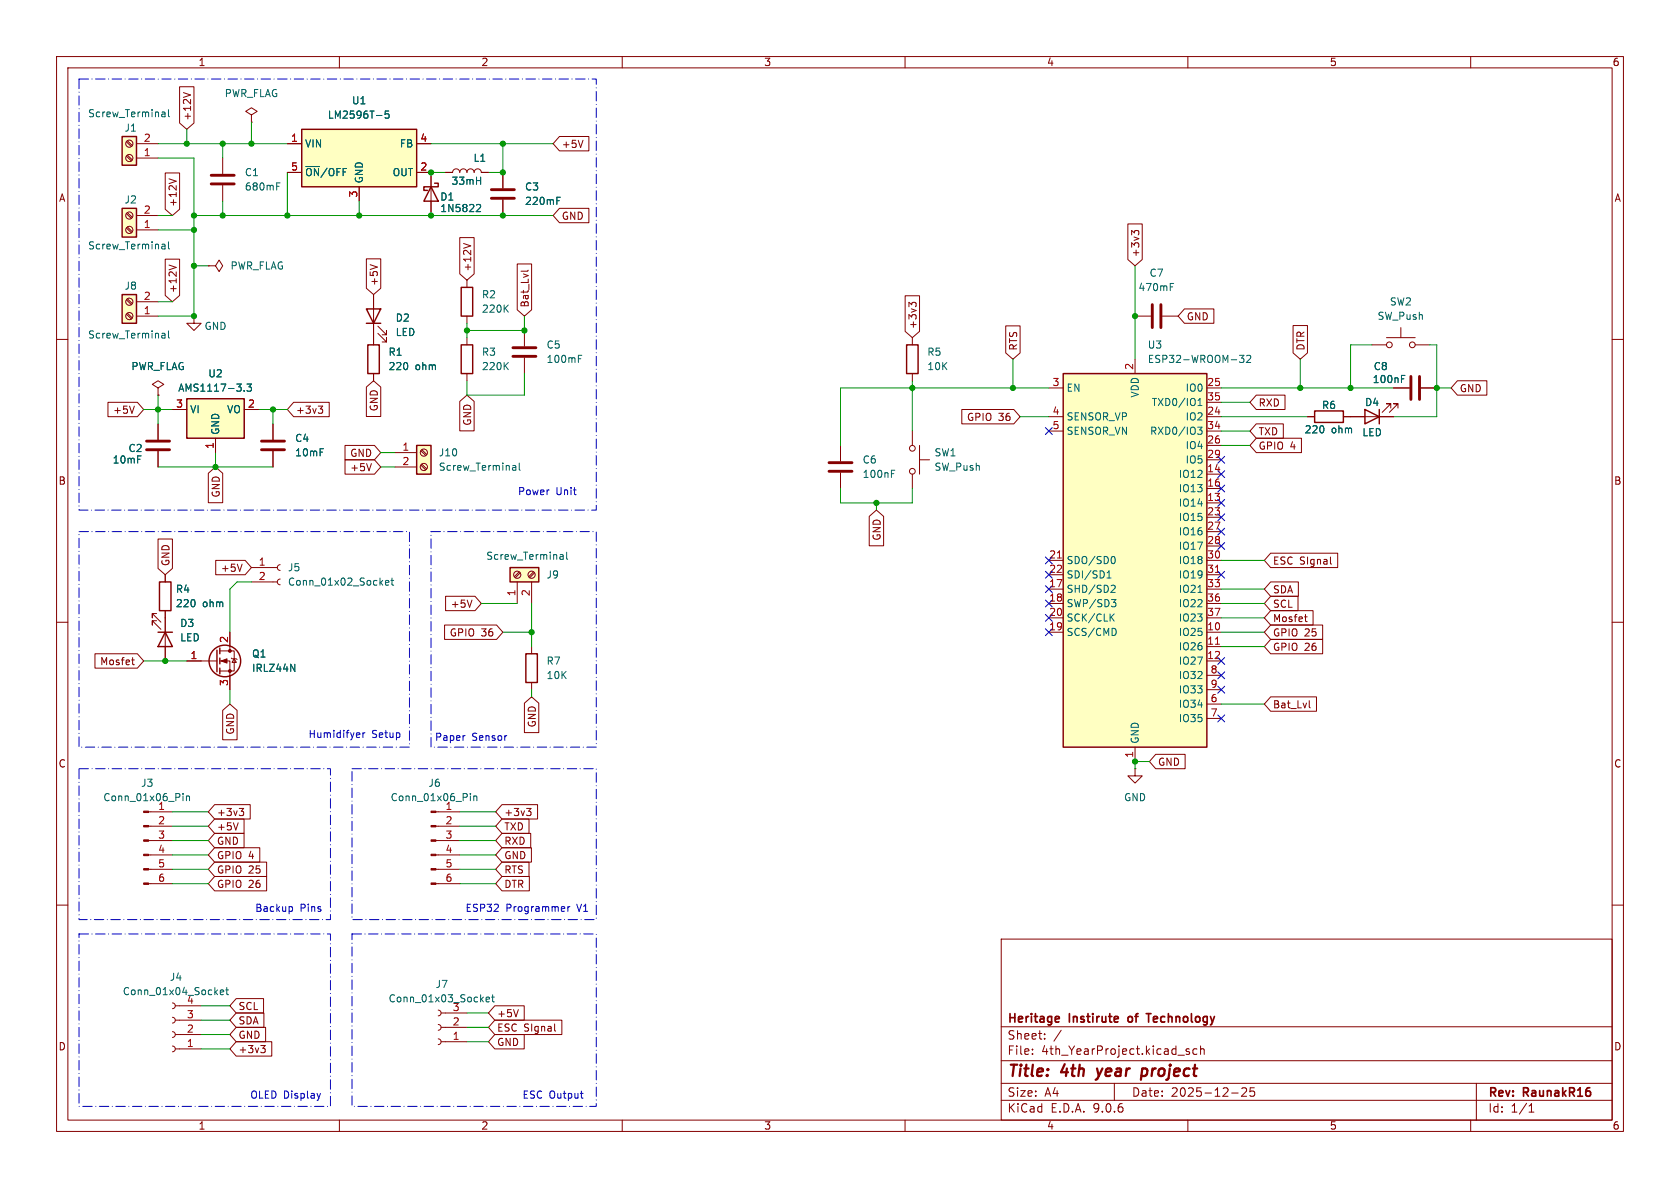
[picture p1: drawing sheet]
<svg xmlns="http://www.w3.org/2000/svg" width="297mm" height="210mm" viewBox="0 0 297 210" stroke-linecap="round" stroke-linejoin="round" font-family="sans-serif">
<g fill="none" stroke="#840000" stroke-width=".18">
<path d="M10 10h277v190h-277zM12 12h273v186h-273zM60 10v2M110 10v2M160 10v2M210 10v2M260 10v2M39.4 27.9v2.8M39.4 32.8v2.8M36.8 47h1.3l.6-1 .7 1-.7 1-.6-1M36.8 47h.1M82.5 49.5v1.3"/>
<path d="M82.5 55.9v1.3M82.5 59.7v1.3M10 60h2M82.5 66v1.3M285 60h2M10 110h2M27.7 108.5h-.8v.7v-.7l1.5 1.5M27.7 109.7h-.8v.8v-.8l1.5 1.6M29.2 109.2v7.6M285 110h2M10 160h2M177 166h108v32h-108z"/>
<path d="M285 160h2M60 198v2M110 198v2M160 198v2M177 194.5h108M177 191.5h108M177 187.5h108M177 181.5h108M182.5 186.3v.1M182.5 185.5v.1M184.7 183.6v.1M184.7 182.8v.1"/>
<path d="M187.6 182.1l-1.3 2M197 191.5v3M210 198v2M210.2 185.5l-.3-.1-.2 .2v.2l.5 .2v.3h-.5M211.6 185.5l-.4-.1-.3 .3v.4l.1 .2h.6M212.2 185.5l.3-.1 .3 .1 .1 .9M212.2 184.9v1.5M217.7 193.2h1.2M219.5 192.4l.6-.1 .2 .1 .1 .3-.9 1.1h.9M221.7 192.3h-.7v.7l.2-.1h.5l.1 .3-.1 .5-.2 .1-.5-.1M260 198v2M261 191.5v6.5"/>
<path d="M270.3 196.6h.9M270.3 195.5l.4-.4v1.5"/>
</g>
<path d="M193.9 188.9l.4 1.3M194 190.7l-.3 .2M201.8 190.1l.2 .1 .6-.1M201.9 189l.2-.1 .6 .1M201.9 188.9l-.2 2" fill="none" stroke="#840000" stroke-width=".4"/>
<path d="M186.8 179.7l.4 .1 .1 .2-.7 .2M199.5 179.8v.7M202.6 179.2h.9M203.1 179.2v1.5M187.2 180.6l-.4 .1" fill="none" stroke="#840000" stroke-width=".3"/>
<path d="M37.3 31h4.1M37.3 32.5h4.1" fill="none" stroke="#840000" stroke-width=".51"/>
<path d="M48.9 32.9h.4M48.9 32.3h.6M89.3 54.5l.6 .7M89.9 53.9l-.8 .7M89.3 64.6l.6 .7M89.9 64.1l-.8 .7" fill="none" stroke="#006464" stroke-width=".18"/>
<path d="M81.5 50.8h2.1v5.1h-2.1zM81.5 61h2.1v5h-2.1zM27.9 111.8h2.6M29.2 111.8l1.3 2.5h-2.6z" fill="none" stroke="#840000" stroke-width=".25"/>
<path d="M21.6 24.1h2.5v5.1h-2.5z" fill="#ffffc2"/>
<path d="M21.6 24.1h2.5v5.1h-2.5z" fill="none" stroke="#840000" stroke-width=".25"/>
<g fill="none" stroke="#840000" stroke-width=".18">
<path d="M22.4 27.6l.8 .8M22.4 25.1l.8 .8M22.5 27.4l.9 .9M22.5 24.9l.9 .8M24.1 27.9h3.8M24.1 25.4h3.8"/>
<circle cx="22.9" cy="25.4" r=".63"/>
<circle cx="22.9" cy="27.9" r=".63"/>
</g>
<path d="M28.6 19.9h.5l.1 .7M29.8 19.4v1.1l.2 .1M28.6 20.6h.6M29.2 20.1l-.6 .1" fill="none" stroke="#006464" stroke-width=".18"/>
<path d="M21.6 36.8h2.5v5.1h-2.5z" fill="#ffffc2"/>
<path d="M21.6 36.8h2.5v5.1h-2.5z" fill="none" stroke="#840000" stroke-width=".25"/>
<g fill="none" stroke="#840000" stroke-width=".18">
<path d="M22.4 37.8l.8 .8M22.5 37.6l.9 .8M24.1 38.1h3.8M22.4 40.3l.8 .8M22.5 40.1l.9 .9M24.1 40.6h3.8"/>
<circle cx="22.9" cy="38.1" r=".63"/>
<circle cx="22.9" cy="40.6" r=".63"/>
</g>
<path d="M28.6 43.2h.5l.1 .8M28.6 44h.6M29.2 43.5l-.6 .1M29.8 42.7v1.1l.2 .2" fill="none" stroke="#006464" stroke-width=".18"/>
<path d="M73.7 78.7h2.5v5.1h-2.5z" fill="#ffffc2"/>
<g fill="none" stroke="#840000" stroke-width=".25">
<path d="M73.7 78.7h2.5v5.1h-2.5zM28.2 102.9h2v5.1h-2zM38.4 114.9v3.8M38.9 114.6v1M38.9 116.3v1M38.9 118.1v1M93 115.6h2v5.1h-2z"/>
<circle cx="39.8" cy="116.8" r="2.79"/>
</g>
<g fill="none" stroke="#840000" stroke-width=".18">
<path d="M88.9 30.5v2.8M88.9 35.3v2.8M74.4 79.7l.9 .8M74.6 79.5l.8 .8M49.5 99.8l-.3 .2-.2 .3 .2 .4 .3 .1M69.8 80h3.9M69.8 82.6h3.9M74.4 82.2l.9 .9M74.6 82l.8 .9M29.2 101.6v1.3M29.2 108v1.2M33 116.8h5.4"/>
<path d="M38.9 115.1h2.5v3.5h-2.5M38.9 116.8h1.7v5.1M40.6 111.8v3.3M40.9 116.3l.1 .2h.8l.1 .1M41.4 116.5l.4 .6h-.8zM44.4 100.3h4.6M44.4 102.9h4.6M49.5 102.4l-.3 .1-.2 .4 .2 .3 .3 .2M94 114.3v1.3M94 120.7v1.2M26.3 143.5h4.2M26.3 146.1h4.2"/>
<path d="M26.3 148.6h4.2M26.3 151.1h4.2M26.3 153.7h4.2M26.3 156.2h4.2M30.5 179.8l.3 .2 .2 .3-.2 .4-.3 .1M30.5 177.3l.3 .1 .2 .4-.2 .4-.3 .1M31 177.8h4.6M30.5 184.9l.3 .2 .2 .3-.2 .4-.3 .1M30.5 182.4l.3 .1 .2 .4-.2 .3-.3 .2M31 185.4h4.6M31 182.9h4.6M31 180.3h4.6"/>
<circle cx="74.9" cy="82.5" r=".63"/>
<circle cx="74.9" cy="80" r=".63"/>
</g>
<g fill="none" stroke="#006464" stroke-width=".18">
<path d="M98.4 35.5h.5M98.4 34.9h.7M90.6 82.3h.5l.1 .8M90.6 83.1h.6M91.2 82.6l-.6 .1M91.8 81.9v1l.2 .2M51.4 117.4l.7 1.3v-1.3M68.1 103l.7-.1-.1-.2-.4-.1-.2 .2 .1 .6h.5M69.1 102.6h.5M69.3 102.2v1.1l.3 .1M32.4 140.3v.1M32.4 140.7v.8"/>
<path d="M33 140.7v.8M33 140.8l.1-.1 .3 .1 .1 .7M38.9 175.4l.7-.1-.1-.2-.4-.1-.2 .2 .1 .6h.5M39.9 175h.5M40.1 174.6v1.1l.3 .1"/>
</g>
<g fill="#840000" stroke="#840000" stroke-width=".18">
<path d="M39.1 116.8l1-.3v.7z"/>
<path d="M25.4 143.4h.9v.2h-.9z"/>
<path d="M25.4 145.9h.9v.3h-.9z"/>
<path d="M25.4 148.5h.9v.2h-.9z"/>
<path d="M25.4 151h.9v.3h-.9z"/>
<path d="M25.4 153.5h.9v.3h-.9z"/>
<path d="M25.4 156.1h.9v.2h-.9z"/>
<circle cx="40.6" cy="115.1" r=".25"/>
<circle cx="40.6" cy="118.6" r=".25"/>
</g>
<path d="M86.9 33.5h4M86.9 35.1h4" fill="none" stroke="#840000" stroke-width=".51"/>
<path d="M90.2 100.3h5v2.6h-5z" fill="#ffffc2"/>
<path d="M90.2 100.3h5v2.6h-5z" fill="none" stroke="#840000" stroke-width=".25"/>
<g fill="none" stroke="#840000" stroke-width=".18">
<path d="M34.3 55.9v1.3h1.3l-1.3 1.2-1.3-1.2h1.3M34.3 55.9h.1M48.3 74.9v2.8M48.3 79.8v2.8M91.4 102.9v3.8M91.8 101.1l-.9 .9M91.9 101.3l-.8 .8M94 102.9v3.8M94.3 101.1l-.8 .9M94.5 101.3l-.9 .8M77.5 178.6l.3 .1 .2 .4-.2 .3-.3 .2M78 179.1h4.5"/>
<path d="M77.5 183.6l.3 .2 .2 .4-.2 .3-.3 .2M77.5 181.1l.3 .2 .2 .3-.2 .4-.3 .1M78 184.2h4.5M78 181.6h4.5"/>
<circle cx="91.4" cy="101.6" r=".63"/>
<circle cx="94" cy="101.6" r=".63"/>
</g>
<path d="M56.6 79.3h.6M99 98.1h.5l.1 .8M99 98.8h.6M99.6 98.3l-.6 .2M100.2 97.6v1.1l.2 .2M85.9 176.7l.6-.1v-.3h-.4l-.2 .1 .1 .6h.5M86.9 176.3h.5M87.1 175.8v1.1l.3 .2" fill="none" stroke="#006464" stroke-width=".18"/>
<path d="M46.2 78h4.1M46.2 79.5h4.1" fill="none" stroke="#840000" stroke-width=".51"/>
<path d="M33 70.5h10.2v7h-10.2z" fill="#ffffc2"/>
<path d="M33 70.5h10.2v7h-10.2z" fill="none" stroke="#840000" stroke-width=".25"/>
<path d="M30.5 72.4h2.5M38.1 77.5v2.5M43.2 72.4h2.5" fill="none" stroke="#840000" stroke-width=".18"/>
<path d="M43.2 69v.2M43.7 67.9h.7l-.4 .5 .4 .1v.5l-.2 .2-.5-.2" fill="none" stroke="#006464" stroke-width=".18"/>
<path d="M21.6 52.1h2.5v5.1h-2.5z" fill="#ffffc2"/>
<path d="M21.6 52.1h2.5v5.1h-2.5zM64.8 54.6h2.5l-1.3 2.6zM64.8 57.2h2.5M65 61h2.1v5h-2.1z" fill="none" stroke="#840000" stroke-width=".25"/>
<g fill="none" stroke="#840000" stroke-width=".18">
<path d="M44.4 20.3l1.1-.6-1.1-.6-1 .6 1 .6v1.3M44.4 21.6h.1M22.4 55.5l.8 .9M22.4 53l.8 .8M22.5 55.4l.9 .8M22.5 52.8l.9 .9M24.1 55.9h3.8M24.1 53.3h3.8M66 52.1v8.9M66.8 58.9l1.5 1.6v-.8v.8h-.7M66.8 57.7l1.5 1.5v-.8v.8h-.7M92.7 58.4v2.8"/>
<path d="M27.9 68.6l1.1-.7-1.1-.6-1 .6 1 .7v1.3M27.9 69.9h.1M27.9 74.9v2.8M27.9 79.8v2.8M66 66v1.3M92.7 63.2v2.8M77.1 143.5h4.2M77.1 146.1h4.2M77.1 148.6h4.2M77.1 151.1h4.2M77.1 153.7h4.2M77.1 156.2h4.2"/>
<circle cx="22.9" cy="53.3" r=".63"/>
<circle cx="22.9" cy="55.9" r=".63"/>
</g>
<path d="M28.6 59h.5l.1 .8M28.6 59.7h.6M29.2 59.2l-.6 .1M29.8 58.5v1.1l.2 .2M102.3 63.4h.4M102.3 62.8h.6M83.2 140.3v.1M83.2 140.7v.8M83.8 140.7v.8M83.8 140.8l.1-.1 .3 .1 .1 .7" fill="none" stroke="#006464" stroke-width=".18"/>
<path d="M25.9 78h4.1M25.9 79.5h4.1M90.7 61.5h4M90.7 63h4" fill="none" stroke="#840000" stroke-width=".51"/>
<g fill="#840000" stroke="#840000" stroke-width=".18">
<path d="M76.2 143.4h.9v.2h-.9z"/>
<path d="M76.2 145.9h.9v.3h-.9z"/>
<path d="M76.2 148.5h.9v.2h-.9z"/>
<path d="M76.2 151h.9v.3h-.9z"/>
<path d="M76.2 153.5h.9v.3h-.9z"/>
<path d="M76.2 156.1h.9v.2h-.9z"/>
</g>
<path d="M53.3 22.9h20.4v10.1h-20.4z" fill="#ffffc2"/>
<path d="M53.3 22.9h20.4v10.1h-20.4zM76.2 33l1.3 2.6h-2.6zM76.8 32.4h.7v.6h-2.6v.7h.7" fill="none" stroke="#840000" stroke-width=".25"/>
<path d="M50.8 25.4h2.5M50.8 30.5h2.5M63.5 33v2.6M73.7 25.4h2.5M73.7 30.5h2.5v7.6M78.7 30.5h1.3a.64 .64 0 0 1 .6-.7 .64 .64 0 0 1 .7 .7 .64 .64 0 0 1 .6-.7 .64 .64 0 0 1 .6 .7 .64 .64 0 0 1 .7-.7 .64 .64 0 0 1 .6 .7 .64 .64 0 0 1 .7-.7 .64 .64 0 0 1 .6 .7h1.3M200.7 55.9h2.8M205.5 55.9h2.8" fill="none" stroke="#840000" stroke-width=".18"/>
<path d="M68.7 19.6h-.6v.6l.1-.1 .5 .1 .1 .2-.1 .4-.2 .1-.4-.1M66.6 20.4h.9M84.2 31.9h.8M84.4 36.1l.5 .1 .1 .3-.8 .9h.8M85 31.3v1.3M206.9 50.7h.4M206.9 50.1h.6" fill="none" stroke="#006464" stroke-width=".18"/>
<path d="M203.7 53.8v4.1M205.2 53.8v4.1" fill="none" stroke="#840000" stroke-width=".51"/>
<path d="M188 66h25.4v66.1h-25.4z" fill="#ffffc2"/>
<path d="M160.3 61h2v5h-2zM188 66h25.4v66.1h-25.4zM232.4 72.6h5.1v2.1h-5.1zM241.3 72.4l2.5 1.3-2.5 1.2zM243.8 72.4v2.5" fill="none" stroke="#840000" stroke-width=".25"/>
<g fill="none" stroke="#840000" stroke-width=".18">
<path d="M31.7 15.3h2.6v6.4l-1.3 1.2-1.3-1.2zM32.4 16.4l1.3 .4M29.2 30.6h2.6v6.4l-1.3 1.1-1.3-1.1zM29.9 31.6l1.3 .4M50.8 25.4h2.5M50.8 30.5h2.5M63.5 33v2.6M73.7 25.4h2.5M73.7 30.5h2.5v2.5M76.2 35.6v2.5M78.7 30.5h1.3M85.1 30.5h1.3"/>
<path d="M88.9 30.5v2.8M88.9 35.3v2.8M98.9 36.8h5.2v2.6h-5.2l-1.1-1.3zM98.9 24.1h5.2v2.6h-5.2l-1.1-1.3zM103.1 24.8l-.5 1.3M199.4 39.6h2.5v6.3l-1.2 1.1-1.3-1.1zM29.2 45.8h2.6v6.4l-1.3 1.1-1.3-1.1zM29.9 46.9l1.3 .4M64.8 45.8h2.5v5.2l-1.3 1.1-1.2-1.1zM65.4 46.8l1.3 .4M66 52.1v2.5M66 57.2v3.8"/>
<path d="M81.3 42h2.5v6.4l-1.3 1.1-1.2-1.1zM82 43l1.2 .5M91.4 46.7h2.6v8.1l-1.3 1.1-1.3-1.1zM93.4 47.8l-.2 .1h-1.1M160 52.3h2.6v6.3l-1.3 1.1-1.3-1.1zM161.3 59.7v1.3M162 54v-.3l-.3-.3-.4 .1-.1 .4-.5-.5v.8M177.8 57.6h2.5v4.8l-1.2 1.1-1.3-1.1zM201.3 41.3v-.3l-.2-.3-.4 .1-.2 .4-.4-.5v.8M209.4 54.6h5.2v2.6h-5.2l-1.1-1.3zM228.6 57.5h2.5v4.9l-1.2 1.1-1.3-1.1zM245.1 59.7h5.1"/>
<path d="M247.6 57.9v1.8M19.1 71.1h5.2l1.1 1.3-1.1 1.3h-5.2zM23.7 71.8l-.4 1.3M27.9 69.9h.1M27.9 74.9v2.8M27.9 79.8v2.8M30.5 72.4h2.5M38.1 77.5v2.5M43.2 72.4h2.5M48.3 74.9v2.8M48.3 79.8v2.8M51.9 71.1h6.3v2.6h-6.3l-1.1-1.3z"/>
<path d="M56.3 71.8h.7l-.4 .5 .4 .1v.4l-.2 .3h-.4M61 78.7h5.2l1.1 1.3-1.1 1.3h-5.2zM64.8 68.4l1.2-1.1 1.3 1.1v5.2h-2.5zM66 66v1.3M81.3 71l1.2-1.1 1.3 1.1v5.2h-2.5zM148.6 78.7v2.8M161.3 66v1.3M161.3 76.2v2.5M162.6 78.7v5.1M170 72.4h9.2l1.1 1.3-1.1 1.2h-9.2zM185.4 68.6h2.6M185.4 73.7h2.6"/>
<path d="M185.4 76.2h2.6M200.7 63.5v2.5M213.4 68.6h2.5M213.4 73.7h2.5M213.4 76.2h2.5M213.4 71.1h2.5M213.4 78.7h2.5M222.1 74.9h4.8v2.6h-4.8l-1.1-1.3zM222.1 77.5h8v2.5h-8l-1.1-1.3zM222.1 69.8h5.1v2.6h-5.1l-1.1-1.3zM231.1 73.7h1.3M237.5 73.7h8.9"/>
<path d="M242.6 61h2.5M245.9 72.1v-.7h-.8h.8l-1.6 1.5M246.4 68.6h2.8M247.1 72.1v-.7h-.7h.7l-1.5 1.5M250.2 61h2.5M251.2 68.6h2.8M257.7 67.3h5.2v2.6h-5.2l-1.2-1.3zM27.9 95.3h2.6v5.2l-1.3 1.1-1.3-1.1zM36.8 83.7l1.3-1.1 1.3 1.1v5.2h-2.6zM38.1 99.1h5.2l1.1 1.2-1.1 1.3h-5.2zM42.8 99.7l-.4 1.3M61 81.3h5.2l1.1 1.3-1.1 1.2h-5.2z"/>
<path d="M65.7 82l-.5 1.2M148.6 83.6v2.8M153.7 91.3l1.2-1.1 1.3 1.1v5.2h-2.5zM161.3 83.8v2.6M162.6 81.3h1.7M185.4 99.1h2.6M213.4 99.1h2.5M213.4 81.3h2.5M213.4 83.8h2.5M213.4 86.4h2.5M213.4 88.9h2.5M213.4 91.4h2.5"/>
<path d="M213.4 94h2.5M213.4 96.5h2.5M224.6 97.8h11.9v2.5h-11.9l-1.1-1.2zM235.2 99.5l.2 .2M16.8 115.6h7.5l1.1 1.2-1.1 1.3h-7.5zM23.3 116.7h.4M23.4 117.3l.3 .2M29.2 101.6v1.3M29.2 108v3.8M29.2 114.3v2.5M33 116.8h2.6M40.6 111.8v2.5"/>
<path d="M40.6 119.4v2.5M78.6 110.5h9.2l1.1 1.3-1.1 1.2h-9.2zM78.8 105.4h5.2l1.1 1.3-1.1 1.3h-5.2zM83.4 106.1l-.4 1.3M185.4 101.6h2.6M185.4 104.1h2.6M185.4 106.7h2.6M185.4 109.2h2.6M185.4 111.8h2.6M213.4 101.6h2.5M213.4 104.1h2.5M213.4 106.7h2.5"/>
<path d="M213.4 109.2h2.5M213.4 111.8h2.5M213.4 114.3h2.5M213.4 116.8h2.5M213.4 119.4h2.5M224.6 102.9h4.9v2.5h-4.9l-1.1-1.3zM224.6 107.9h7.5v2.6h-7.5l-1.1-1.3zM224.6 110.5h9.2v2.5h-9.2l-1.1-1.2zM224.6 105.4h4.9v2.6h-4.9l-1.1-1.3zM224.6 113h9.2v2.6h-9.2l-1.1-1.3zM230.6 109h.5M230.8 109.7l.3 .2"/>
<path d="M39.4 125.6l1.2-1.1 1.3 1.1v5.2h-2.5zM92.7 124.3l1.3-1.1 1.3 1.1v5.2h-2.6zM200.7 135.9v1.3h1.2l-1.2 1.2-1.3-1.2h1.3M200.7 135.9h.1M200.7 132.1v2.5M204.3 133.3h5.2v2.6h-5.2l-1.1-1.3zM213.4 121.9h2.5M213.4 124.5h2.5M213.4 127h2.5M224.6 123.2h8.1v2.5h-8.1l-1.1-1.2zM231.5 123.9v1l.1 .2M37.9 149.9h8v2.5h-8l-1.1-1.3z"/>
<path d="M37.9 144.8h5.2v2.5h-5.2l-1.1-1.2zM37.9 142.2h6.3v2.6h-6.3l-1.1-1.3zM37.9 152.4h9.2v2.5h-9.2l-1.1-1.2zM37.9 147.3h5.2v2.6h-5.2l-1.1-1.3zM37.9 154.9h9.2v2.6h-9.2l-1.1-1.3zM42.1 145.5l-.4 1.2M42.3 142.9h.8l-.4 .5 .3 .1 .1 .4-.3 .3h-.3M88.7 142.2h6.3v2.6h-6.3l-1.1-1.3zM88.7 152.4h4.8v2.5h-4.8l-1.1-1.2zM88.7 149.9h5.2v2.5h-5.2l-1.1-1.3zM88.7 144.8h4.8v2.5h-4.8l-1.1-1.2zM88.7 154.9h4.9v2.6h-4.9l-1.1-1.3z"/>
<path d="M88.7 147.3h5.1v2.6h-5.1l-1.1-1.3zM93.1 142.9h.8l-.4 .5 .3 .1 .1 .4-.3 .3h-.3M41.8 179.1h4.9v2.5h-4.9l-1.2-1.3zM41.8 176.5h4.8v2.6h-4.8l-1.2-1.3zM87.5 177.8h5.2v2.5h-5.2l-1.1-1.2zM91.6 178.5l-.4 1.2M41.8 184.1h6.2v2.6h-6.2l-1.2-1.3zM41.8 181.6h5.2v2.6h-5.2l-1.2-1.3zM46.1 184.8h.8l-.4 .5 .3 .1 .1 .4-.3 .3h-.3M87.5 180.3h11.8v2.6h-11.8l-1.1-1.3zM87.5 182.9h5.2v2.5h-5.2l-1.1-1.2zM98 182.1l.2 .2"/>
<circle cx="161.3" cy="79.2" r=".51"/>
<circle cx="245.6" cy="61" r=".51"/>
<circle cx="249.7" cy="61" r=".51"/>
<circle cx="161.3" cy="83.3" r=".51"/>
</g>
<g fill="none" stroke="#006464" stroke-width=".18">
<path d="M68.7 19.6h-.6v.6l.1-.1 .5 .1 .1 .2-.1 .4-.2 .1-.4-.1M66.6 20.4h.9M84.2 31.9h.8M84.4 36.1l.5 .1 .1 .3-.8 .9h.8M85 31.3v1.3M98.4 35.5h.5M98.4 34.9h.7M43.2 69v.2M43.7 67.9h.7l-.4 .5 .4 .1v.5l-.2 .2-.5-.2M56.6 79.3h.6M211.7 75.5h.8l-.4 .5 .3 .1v.6l-.1 .1-.5-.1M211.8 71.7h.7"/>
<path d="M211.8 70.8l.3-.4v1.3M219.1 62.8h.8l-.4 .5 .3 .1v.6l-.1 .1-.6-.1M220.4 62.9l.5-.1 .2 .4-.8 .9h.8M247.8 67h.4M247.8 66.4h.6M157.6 83.7h.4M157.6 83.1h.6M196.7 98.4a.68 .68 0 0 1 .5 .6 .68 .68 0 0 1-.5 .6M51.4 117.4l.7 1.3v-1.3M195.7 102.2h.7M195.7 101.3l.4-.4v1.3M196.4 109.1l.6 .7"/>
<path d="M196.5 106h.8l-.4 .5 .3 .1 .1 .4-.3 .3h-.3M196.6 103.4l.4 .1 .2 .3-.8 .9h.8M197 108.5l-.8 .8M197.1 111.1l.2 .5-.2 .7M211.8 104.7h.7"/>
</g>
<path d="M186.9 98.6h.8M214.9 101.2h.7M214.9 113.9h.7" fill="none" stroke="#a90000" stroke-width=".18"/>
<path d="M249.4 66.5v4.1M251 66.5v4.1M146.6 81.8h4M146.6 83.3h4" fill="none" stroke="#840000" stroke-width=".51"/>
<g fill="none" stroke="#009600" stroke-width=".18">
<path d="M27.9 38.1h2.6M27.9 25.4h22.9M27.9 27.9h6.4v28h-6.4M33 22.9v2.5M34.3 38.1h63.5M39.4 25.4v2.5M39.4 35.6v2.5M44.4 21.6v3.8M50.8 30.5v7.6M63.5 35.6v2.5M76.2 25.4h21.6M76.2 30.5h2.5"/>
<path d="M88.9 25.4v5.1h-2.5M27.9 40.6h6.4M27.9 53.3h2.6M34.3 47h2.5M82.5 57.2v2.5M92.7 55.9v2.5h-10.2M200.7 47v16.5M25.4 72.4h5.1M27.9 69.9v5M45.7 72.4h5.1M48.3 72.4v2.5M92.7 66v3.9h-10.2v-2.6"/>
<path d="M161.3 67.3v8.9M179.1 63.5v5.1M180.3 73.7h5.1M185.4 68.6h-36.8v10.1M215.9 78.7h5.1M215.9 68.6h30.5M215.9 73.7h15.2M215.9 71.1h5.1M215.9 76.2h5.1M229.9 63.5v5.1M242.6 61h-3.8v7.6M252.7 61h1.3v12.7h-7.6"/>
<path d="M254 68.6h2.5M27.9 82.6h20.4M38.1 80v2.6M67.3 82.6h2.5M67.3 80h2.5M148.6 86.4v2.5h12.7v-2.5M154.9 88.9v1.3M215.9 99.1h7.6M25.4 116.8h7.6M44.4 102.9h-2.5l-1.3 1.2v7.7M85.1 106.7h6.3M88.9 111.8h5.1"/>
<path d="M94 106.7v7.6M215.9 106.7h7.6M215.9 111.8h7.6M215.9 114.3h7.6M215.9 104.1h7.6M215.9 109.2h7.6M40.6 121.9v2.6M94 121.9v1.3M203.2 134.6h-2.5v1.3M215.9 124.5h7.6M30.5 143.5h6.3M30.5 156.2h6.3"/>
<path d="M30.5 151.1h6.3M30.5 153.7h6.3M30.5 148.6h6.3M30.5 146.1h6.3M81.3 143.5h6.3M81.3 156.2h6.3M81.3 151.1h6.3M81.3 153.7h6.3M81.3 148.6h6.3M81.3 146.1h6.3M35.6 177.8h5M82.5 179.1h3.9"/>
<path d="M35.6 180.3h5M35.6 182.9h5M35.6 185.4h5M82.5 181.6h3.9M82.5 184.2h3.9"/>
</g>
<g fill="none" stroke="#000084" stroke-width=".18">
<path d="M184.8 75.6l1.2 1.2M186 75.6l-1.2 1.2M184.8 98.5l1.2 1.2M186 98.5l-1.2 1.2M215.3 90.8l1.2 1.2M215.3 80.7l1.2 1.2M215.3 85.8l1.2 1.2M215.3 88.3l1.2 1.2M215.3 95.9l1.2 1.2M215.3 83.2l1.2 1.2M215.3 93.4l1.2 1.2M216.5 90.8l-1.2 1.2"/>
<path d="M216.5 80.7l-1.2 1.2M216.5 85.8l-1.2 1.2M216.5 88.3l-1.2 1.2M216.5 95.9l-1.2 1.2M216.5 83.2l-1.2 1.2M216.5 93.4l-1.2 1.2M184.8 103.5l1.2 1.2M184.8 106.1l1.2 1.2M184.8 108.6l1.2 1.2M184.8 111.2l1.2 1.2M184.8 101l1.2 1.2M186 111.2l-1.2 1.2"/>
<path d="M186 103.5l-1.2 1.2M186 106.1l-1.2 1.2M186 108.6l-1.2 1.2M186 101l-1.2 1.2M215.3 101l1.2 1.2M215.3 116.2l1.2 1.2M215.3 118.8l1.2 1.2M216.5 101l-1.2 1.2M216.5 116.2l-1.2 1.2M216.5 118.8l-1.2 1.2M215.3 121.3l1.2 1.2M215.3 126.4l1.2 1.2"/>
<path d="M216.5 121.3l-1.2 1.2M216.5 126.4l-1.2 1.2"/>
</g>
<path d="M63.4 129.5l.2 .3-.6 .2M63.6 130.3l-.2 .1M64.2 129.5v.9M64.5 129.5l-.3 .3M82.1 130h.1M51.2 160.3h.4l.1 .2v.5l-.5 .1M100.4 160.3v.8M100.7 160.3l-.3 .2M56.7 193.3l-.3 .8M102.6 193.3h.5M103 194.1h.1" fill="none" stroke="#0000c2" stroke-width=".18"/>
<path d="M14 14h91.4v76.2h-91.4zM14 94h58.4v38.1h-58.4zM76.2 94h29.2v38.1h-29.2zM14 135.9h44.4v26.7h-44.4zM62.2 135.9h43.2v26.7h-43.2zM14 165.1h44.4v30.5h-44.4zM62.2 165.1h43.2v30.5h-43.2z" fill="none" stroke="#0000c2" stroke-width=".18" stroke-dasharray="1.7 .6 0 .6"/>
<g fill="#009600" stroke="#009600" stroke-width=".18">
<circle cx="34.3" cy="40.6" r=".46"/>
<circle cx="34.3" cy="38.1" r=".46"/>
<circle cx="50.8" cy="38.1" r=".46"/>
<circle cx="39.4" cy="38.1" r=".46"/>
<circle cx="33" cy="25.4" r=".46"/>
<circle cx="39.4" cy="25.4" r=".46"/>
<circle cx="44.4" cy="25.4" r=".46"/>
<circle cx="34.3" cy="47" r=".46"/>
<circle cx="27.9" cy="72.4" r=".46"/>
<circle cx="38.1" cy="82.6" r=".46"/>
<circle cx="34.3" cy="55.9" r=".46"/>
<circle cx="48.3" cy="72.4" r=".46"/>
<circle cx="29.2" cy="116.8" r=".46"/>
<circle cx="94" cy="111.8" r=".46"/>
<circle cx="88.9" cy="25.4" r=".46"/>
<circle cx="76.2" cy="38.1" r=".46"/>
<circle cx="76.2" cy="30.5" r=".46"/>
<circle cx="63.5" cy="38.1" r=".46"/>
<circle cx="88.9" cy="30.5" r=".46"/>
<circle cx="88.9" cy="38.1" r=".46"/>
<circle cx="82.5" cy="58.4" r=".46"/>
<circle cx="92.7" cy="58.4" r=".46"/>
<circle cx="200.7" cy="55.9" r=".46"/>
<circle cx="154.9" cy="88.9" r=".46"/>
<circle cx="161.3" cy="68.6" r=".46"/>
<circle cx="179.1" cy="68.6" r=".46"/>
<circle cx="200.7" cy="134.6" r=".46"/>
<circle cx="229.9" cy="68.6" r=".46"/>
<circle cx="254" cy="68.6" r=".46"/>
<circle cx="238.8" cy="68.6" r=".46"/>
</g>
<g font-size="2.8" fill="#840000">
<text x="178" y="190.9">Title:</text>
<text x="187.7" y="190.9">4th</text>
<text x="194.8" y="190.9">year</text>
<text x="203.4" y="190.9">project</text>
</g>
<g font-size="2.1" fill="#840000">
<text x="178" y="184">Sheet:</text>
<text x="178" y="181.2">Heritage</text>
<text x="189.1" y="181.2">Instirute</text>
<text x="200.1" y="181.2">of</text>
<text x="204.1" y="181.2">Technology</text>
<text x="178" y="186.7">File:</text>
<text x="184.1" y="186.7">4th_YearProject.kicad_sch</text>
<text x="178" y="196.9">KiCad</text>
<text x="178" y="194.1">Size:</text>
<text x="184.7" y="194.1">A4</text>
<text x="185.7" y="196.9">E.D.A.</text>
<text x="193.3" y="196.9">9.0.6</text>
<text x="200" y="194.1">Date:</text>
<text x="207" y="194.1">2025-12-25</text>
<text x="263" y="194.3">Rev:</text>
<text x="263" y="196.9">Id:</text>
<text x="267.1" y="196.9">1/1</text>
<text x="269.4" y="194.3">RaunakR16</text>
</g>
<g font-size="1.8" fill="#840000">
<text x="35" y="11.9">1</text>
<text x="85" y="11.9">2</text>
<text x="135" y="11.9">3</text>
<text x="185" y="11.9">4</text>
<text x="235" y="11.9">5</text>
<text x="285" y="11.9">6</text>
<text x="34" y="21.4" transform="rotate(-90 34 21.4)">+12V</text>
<text x="99.2" y="26.4">+5V</text>
<text x="10.3" y="35.9">A</text>
<text x="285.3" y="35.9">A</text>
<text x="31.4" y="36.7" transform="rotate(-90 31.4 36.7)">+12V</text>
<text x="99.2" y="39.1">GND</text>
<text x="201.6" y="45.6" transform="rotate(-90 201.6 45.6)">+3v3</text>
<text x="31.4" y="51.9" transform="rotate(-90 31.4 51.9)">+12V</text>
<text x="67" y="50.6" transform="rotate(-90 67 50.6)">+5V</text>
<text x="83.5" y="48.1" transform="rotate(-90 83.5 48.1)">+12V</text>
<text x="93.7" y="54.5" transform="rotate(-90 93.7 54.5)">Bat_Lvl</text>
<text x="162.2" y="58.3" transform="rotate(-90 162.2 58.3)">+3v3</text>
<text x="209.7" y="56.8">GND</text>
<text x="180" y="62.1" transform="rotate(-90 180 62.1)">RTS</text>
<text x="230.8" y="62.1" transform="rotate(-90 230.8 62.1)">DTR</text>
<text x="258" y="69.5">GND</text>
<text x="19.9" y="73.3">+5V</text>
<text x="52.2" y="73.3">+3v3</text>
<text x="67" y="72.8" transform="rotate(-90 67 72.8)">GND</text>
<text x="83.5" y="75.4" transform="rotate(-90 83.5 75.4)">GND</text>
<text x="170.8" y="74.6">GPIO 36</text>
<text x="222.4" y="77.2">TXD</text>
<text x="222.4" y="72.1">RXD</text>
<text x="61.8" y="83.5">+5V</text>
<text x="61.8" y="81">GND</text>
<text x="222.4" y="79.7">GPIO 4</text>
<text x="10.3" y="85.9">B</text>
<text x="39.1" y="88.1" transform="rotate(-90 39.1 88.1)">GND</text>
<text x="285.3" y="85.9">B</text>
<text x="155.9" y="95.7" transform="rotate(-90 155.9 95.7)">GND</text>
<text x="30.2" y="100.2" transform="rotate(-90 30.2 100.2)">GND</text>
<text x="38.9" y="101.3">+5V</text>
<text x="224.9" y="100">ESC SIgnal</text>
<text x="79.6" y="107.6">+5V</text>
<text x="224.9" y="105.1">SDA</text>
<text x="224.9" y="107.6">SCL</text>
<text x="79.4" y="112.7">GPIO 36</text>
<text x="224.9" y="110.2">Mosfet</text>
<text x="224.9" y="112.7">GPIO 25</text>
<text x="17.6" y="117.8">Mosfet</text>
<text x="224.9" y="115.3">GPIO 26</text>
<text x="224.9" y="125.4">Bat_Lvl</text>
<text x="41.6" y="130" transform="rotate(-90 41.6 130)">GND</text>
<text x="94.9" y="128.7" transform="rotate(-90 94.9 128.7)">GND</text>
<text x="10.3" y="135.9">C</text>
<text x="204.6" y="135.6">GND</text>
<text x="285.3" y="135.9">C</text>
<text x="38.3" y="147">+5V</text>
<text x="38.3" y="144.5">+3v3</text>
<text x="38.3" y="149.5">GND</text>
<text x="89.1" y="144.5">+3v3</text>
<text x="89.1" y="147">TXD</text>
<text x="89.1" y="149.5">RXD</text>
<text x="38.3" y="152.1">GPIO 4</text>
<text x="38.3" y="154.6">GPIO 25</text>
<text x="89.1" y="154.6">RTS</text>
<text x="89.1" y="152.1">GND</text>
<text x="38.3" y="157.2">GPIO 26</text>
<text x="89.1" y="157.2">DTR</text>
<text x="42.1" y="178.8">SCL</text>
<text x="10.3" y="185.9">D</text>
<text x="42.1" y="183.8">GND</text>
<text x="42.1" y="181.3">SDA</text>
<text x="87.8" y="180">+5V</text>
<text x="87.8" y="182.6">ESC SIgnal</text>
<text x="87.8" y="185.1">GND</text>
<text x="285.3" y="185.9">D</text>
<text x="42.1" y="186.4">+3v3</text>
<text x="35" y="199.9">1</text>
<text x="85" y="199.9">2</text>
<text x="135" y="199.9">3</text>
<text x="185" y="199.9">4</text>
<text x="235" y="199.9">5</text>
<text x="285" y="199.9">6</text>
</g>
<g font-size="1.8" fill="#006464">
<text x="39.6" y="17.4">PWR_FLAG</text>
<text x="15.5" y="20.9">Screw_Terminal</text>
<text x="21.9" y="23.5">J1</text>
<text x="57.9" y="21.2">LM2596T-5</text>
<text x="62.1" y="18.6">U1</text>
<text x="53.8" y="26.3">VIN</text>
<text x="70.6" y="26.3">FB</text>
<text x="83.6" y="28.8">L1</text>
<text x="43.2" y="31.3">C1</text>
<text x="43.2" y="33.9">680mF</text>
<text x="53.8" y="31.3">~{ON}/OFF</text>
<text x="64.4" y="32.5" transform="rotate(-90 64.4 32.5)">GND</text>
<text x="69.3" y="31.3">OUT</text>
<text x="77.7" y="35.7">D1</text>
<text x="79.7" y="32.9">33mH</text>
<text x="92.7" y="33.9">C3</text>
<text x="21.9" y="36.2">J2</text>
<text x="77.7" y="37.7">1N5822</text>
<text x="92.7" y="36.4">220mF</text>
<text x="15.5" y="44.3">Screw_Terminal</text>
<text x="40.6" y="47.9">PWR_FLAG</text>
<text x="21.9" y="51.4">J8</text>
<text x="85.1" y="52.9">R2</text>
<text x="201.2" y="51.7">470mF</text>
<text x="203.1" y="49.1">C7</text>
<text x="36.1" y="58.5">GND</text>
<text x="69.9" y="57.1">D2</text>
<text x="69.9" y="59.6">LED</text>
<text x="85.1" y="55.5">220K</text>
<text x="243.4" y="56.7">SW_Push</text>
<text x="245.6" y="54.2">SW2</text>
<text x="15.5" y="60">Screw_Terminal</text>
<text x="23.1" y="65.6">PWR_FLAG</text>
<text x="68.6" y="63.1">R1</text>
<text x="68.6" y="65.6">220</text>
<text x="73.4" y="65.6">ohm</text>
<text x="85.1" y="63.1">R3</text>
<text x="85.1" y="65.6">220K</text>
<text x="96.5" y="61.8">C5</text>
<text x="96.5" y="64.4">100mF</text>
<text x="163.8" y="63.1">R5</text>
<text x="163.8" y="65.6">10K</text>
<text x="202.8" y="64.4">ESP32-WROOM-32</text>
<text x="202.8" y="61.8">U3</text>
<text x="242.8" y="65.6">C8</text>
<text x="31.4" y="69.4">AMS1117-3.3</text>
<text x="36.7" y="66.9">U2</text>
<text x="188.5" y="69.4">EN</text>
<text x="201.5" y="70.4" transform="rotate(-90 201.5 70.4)">VDD</text>
<text x="203.5" y="72">TXD0/IO1</text>
<text x="209.5" y="69.4">IO0</text>
<text x="241.2" y="72">D4</text>
<text x="242.6" y="67.9">100nF</text>
<text x="33.5" y="73.3">VI</text>
<text x="39" y="77" transform="rotate(-90 39 77)">GND</text>
<text x="40" y="73.3">VO</text>
<text x="188.5" y="74.5">SENSOR_VP</text>
<text x="188.5" y="77.1">SENSOR_VN</text>
<text x="203.2" y="77.1">RXD0/IO3</text>
<text x="209.5" y="74.5">IO2</text>
<text x="230.6" y="76.8">220</text>
<text x="233.6" y="72.5">R6</text>
<text x="235.4" y="76.8">ohm</text>
<text x="240.7" y="77.3">LED</text>
<text x="19.8" y="82.1">10mF</text>
<text x="22.6" y="80.1">C2</text>
<text x="52.1" y="78.3">C4</text>
<text x="52.1" y="80.9">10mF</text>
<text x="77.5" y="83.4">Screw_Terminal</text>
<text x="77.5" y="80.9">J10</text>
<text x="152.4" y="82.1">C6</text>
<text x="165.1" y="80.9">SW1</text>
<text x="165.1" y="83.4">SW_Push</text>
<text x="209.5" y="79.6">IO4</text>
<text x="209.5" y="82.1">IO5</text>
<text x="152.4" y="84.7">100nF</text>
<text x="208.3" y="84.7">IO12</text>
<text x="208.3" y="87.2">IO13</text>
<text x="208.3" y="89.8">IO14</text>
<text x="208.3" y="92.3">IO15</text>
<text x="208.3" y="94.8">IO16</text>
<text x="50.8" y="101.2">J5</text>
<text x="85.9" y="99.2">Screw_Terminal</text>
<text x="188.5" y="99.9">SDO/SD0</text>
<text x="208.3" y="97.4">IO17</text>
<text x="208.3" y="99.9">IO18</text>
<text x="31" y="105">R4</text>
<text x="31" y="107.5">220</text>
<text x="35.8" y="107.5">ohm</text>
<text x="50.8" y="103.7">Conn_01x02_Socket</text>
<text x="96.5" y="102.5">J9</text>
<text x="188.5" y="102.5">SDI/SD1</text>
<text x="188.5" y="105">SHD/SD2</text>
<text x="188.5" y="107.5">SWP/SD3</text>
<text x="208.3" y="102.5">IO19</text>
<text x="208.3" y="105">IO21</text>
<text x="208.3" y="107.5">IO22</text>
<text x="31.8" y="111">D3</text>
<text x="31.8" y="113.6">LED</text>
<text x="188.5" y="110.1">SCK/CLK</text>
<text x="188.5" y="112.6">SCS/CMD</text>
<text x="208.3" y="110.1">IO23</text>
<text x="208.3" y="112.6">IO25</text>
<text x="44.5" y="119">IRLZ44N</text>
<text x="44.5" y="116.4">Q1</text>
<text x="96.5" y="117.7">R7</text>
<text x="208.3" y="115.2">IO26</text>
<text x="208.3" y="117.7">IO27</text>
<text x="96.5" y="120.2">10K</text>
<text x="208.3" y="120.2">IO32</text>
<text x="208.3" y="122.8">IO33</text>
<text x="208.3" y="125.3">IO34</text>
<text x="201.5" y="131.6" transform="rotate(-90 201.5 131.6)">GND</text>
<text x="208.3" y="127.9">IO35</text>
<text x="18.2" y="141.8">Conn_01x06_Pin</text>
<text x="24.8" y="139.3">J3</text>
<text x="27.9" y="143.3">1</text>
<text x="69" y="141.8">Conn_01x06_Pin</text>
<text x="75.6" y="139.3">J6</text>
<text x="78.7" y="143.3">1</text>
<text x="198.6" y="141.8">GND</text>
<text x="29.9" y="173.6">J4</text>
<text x="21.6" y="176.1">Conn_01x04_Socket</text>
<text x="32.9" y="177.5">4</text>
<text x="68.6" y="177.4">Conn_01x03_Socket</text>
<text x="76.9" y="174.9">J7</text>
<text x="79.9" y="178.8">3</text>
</g>
<g font-size="1.8" fill="#a90000">
<text x="25.3" y="27.7">1</text>
<text x="25.3" y="25.1">2</text>
<text x="51.4" y="25.1">1</text>
<text x="74.2" y="25.1">4</text>
<text x="51.4" y="30.2">5</text>
<text x="63.2" y="35" transform="rotate(-90 63.2 35)">3</text>
<text x="74.2" y="30.2">2</text>
<text x="25.3" y="40.4">1</text>
<text x="25.3" y="37.8">2</text>
<text x="25.3" y="53.1">2</text>
<text x="25.3" y="55.6">1</text>
<text x="200.4" y="65.5" transform="rotate(-90 200.4 65.5)">2</text>
<text x="186" y="68.3">3</text>
<text x="213.3" y="68.3">25</text>
<text x="213.3" y="70.9">35</text>
<text x="31" y="72.1">3</text>
<text x="43.7" y="72.1">2</text>
<text x="186" y="73.4">4</text>
<text x="186" y="75.9">5</text>
<text x="213.3" y="73.4">24</text>
<text x="213.3" y="75.9">34</text>
<text x="37.8" y="79.4" transform="rotate(-90 37.8 79.4)">1</text>
<text x="71" y="79.8">1</text>
<text x="71" y="82.3">2</text>
<text x="213.3" y="78.5">26</text>
<text x="213.3" y="81">29</text>
<text x="213.3" y="83.6">14</text>
<text x="213.3" y="86.1">16</text>
<text x="213.3" y="88.6">13</text>
<text x="213.3" y="91.2">23</text>
<text x="213.3" y="93.7">27</text>
<text x="45.6" y="100.1">1</text>
<text x="185.4" y="98.8">21</text>
<text x="185.4" y="101.3">22</text>
<text x="213.3" y="96.3">28</text>
<text x="213.3" y="98.8">30</text>
<text x="213.3" y="101.3">31</text>
<text x="45.6" y="102.6">2</text>
<text x="91.2" y="105.5" transform="rotate(-90 91.2 105.5)">1</text>
<text x="93.7" y="105.5" transform="rotate(-90 93.7 105.5)">2</text>
<text x="185.4" y="103.9">17</text>
<text x="185.4" y="106.4">18</text>
<text x="213.3" y="103.9">33</text>
<text x="213.3" y="106.4">36</text>
<text x="40.4" y="113.7" transform="rotate(-90 40.4 113.7)">2</text>
<text x="185.4" y="109">20</text>
<text x="185.4" y="111.5">19</text>
<text x="213.3" y="109">37</text>
<text x="213.3" y="111.5">10</text>
<text x="33.6" y="116.6">1</text>
<text x="213.3" y="114">11</text>
<text x="213.3" y="116.6">12</text>
<text x="213.9" y="119.1">8</text>
<text x="40.4" y="121.4" transform="rotate(-90 40.4 121.4)">3</text>
<text x="213.9" y="121.7">9</text>
<text x="213.9" y="124.2">6</text>
<text x="213.9" y="126.7">7</text>
<text x="200.4" y="134.1" transform="rotate(-90 200.4 134.1)">1</text>
<text x="27.9" y="145.8">2</text>
<text x="27.9" y="148.3">3</text>
<text x="78.7" y="145.8">2</text>
<text x="78.7" y="148.3">3</text>
<text x="27.9" y="150.9">4</text>
<text x="27.9" y="153.4">5</text>
<text x="27.9" y="156">6</text>
<text x="78.7" y="150.9">4</text>
<text x="78.7" y="153.4">5</text>
<text x="78.7" y="156">6</text>
<text x="32.9" y="185.2">1</text>
<text x="32.9" y="182.6">2</text>
<text x="32.9" y="180.1">3</text>
<text x="79.9" y="183.9">1</text>
<text x="79.9" y="181.4">2</text>
</g>
<g font-size="1.8" fill="#0000c2">
<text x="91.5" y="87.7">Power</text>
<text x="98.3" y="87.7">Unit</text>
<text x="54.4" y="130.7">Humidifyer</text>
<text x="65.7" y="130.7">Setup</text>
<text x="76.8" y="131.2">Paper</text>
<text x="83.4" y="131.2">Sensor</text>
<text x="45" y="161.4">Backup</text>
<text x="53" y="161.4">Pins</text>
<text x="82.2" y="161.4">ESP32</text>
<text x="89.4" y="161.4">Programmer</text>
<text x="102.1" y="161.4">V1</text>
<text x="44.2" y="194.4">OLED Display</text>
<text x="92.3" y="194.4">ESC Output</text>
</g>
</svg>
